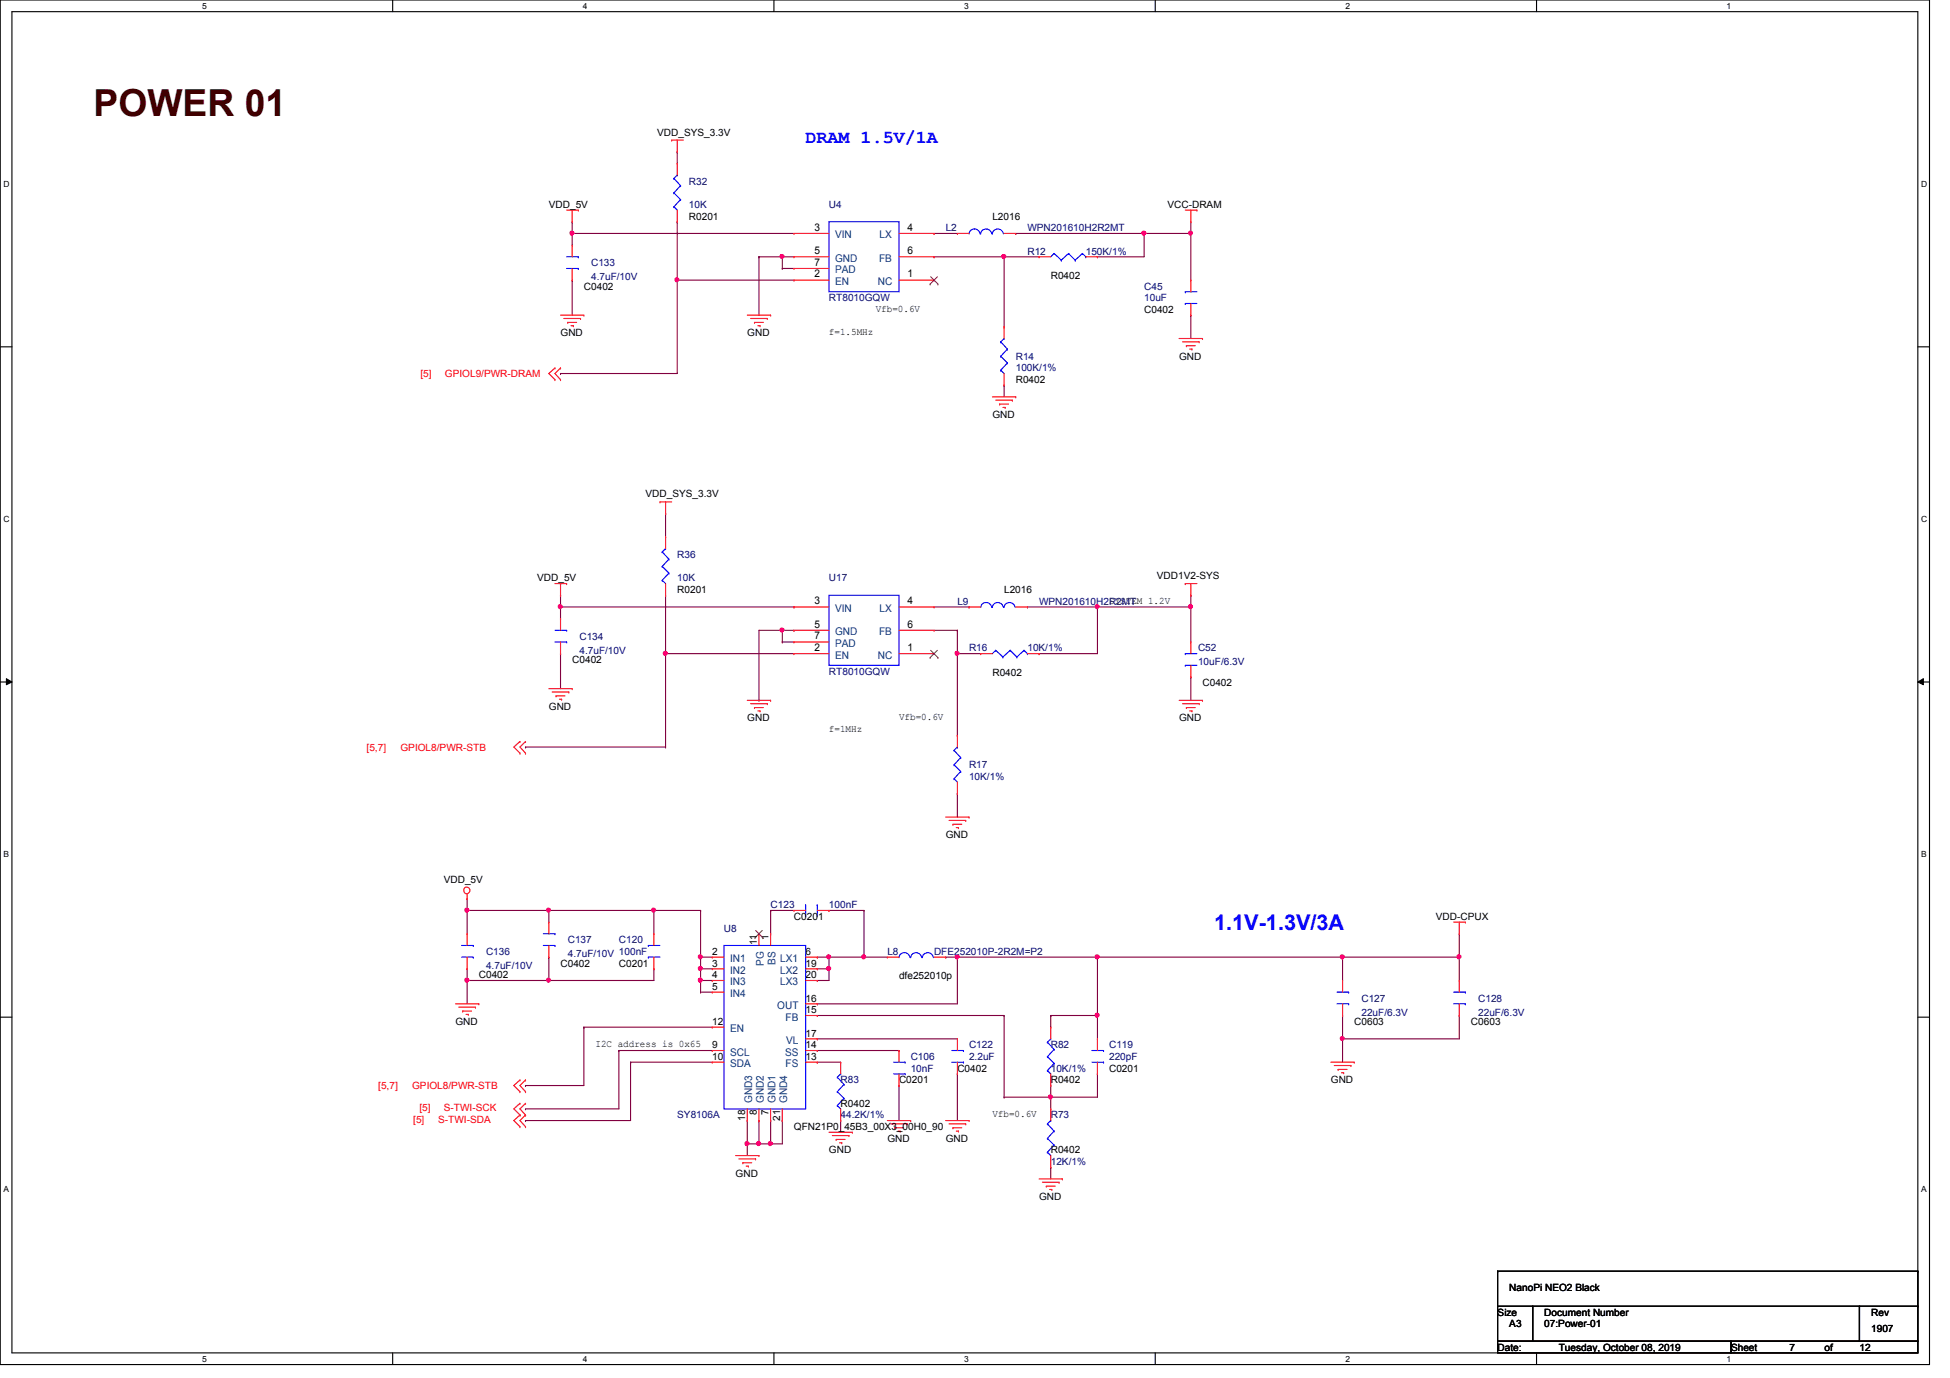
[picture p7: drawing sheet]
<svg xmlns="http://www.w3.org/2000/svg" width="297mm" height="210mm" viewBox="0 0 297 210" stroke-linecap="round" stroke-linejoin="round" font-family="sans-serif">
<path d="M0 0h293.9v207.9h-293.9zM1.8 1.8h290.3v204.3h-290.3z" fill="none" stroke="#000" stroke-width=".17"/>
<g fill="#fff">
<path d="M30.8 .3h.7v1.4h-.7z"/>
<path d="M30.8 206.3h.7v1.5h-.7z"/>
</g>
<path d="M59.8 0v1.8M59.8 206.1v1.8" fill="none" stroke="#000" stroke-width=".17"/>
<g fill="#fff">
<path d="M88.8 .3h.6v1.4h-.6z"/>
<path d="M88.8 206.3h.6v1.5h-.6z"/>
</g>
<path d="M117.9 0v1.8M117.9 206.1v1.8" fill="none" stroke="#000" stroke-width=".17"/>
<g fill="#fff">
<path d="M146.9 .3h.6v1.4h-.6z"/>
<path d="M146.9 206.3h.6v1.5h-.6z"/>
</g>
<path d="M176 0v1.8M176 206.1v1.8" fill="none" stroke="#000" stroke-width=".17"/>
<g fill="#fff">
<path d="M204.9 .3h.7v1.4h-.7z"/>
<path d="M204.9 206.3h.7v1.5h-.7z"/>
</g>
<path d="M234.1 0v1.8M234.1 206.1v1.8" fill="none" stroke="#000" stroke-width=".17"/>
<g fill="#fff">
<path d="M263 .3h.7v1.4h-.7z"/>
<path d="M263 206.3h.7v1.5h-.7z"/>
<path d="M.5 27.3h1v1.4h-1z"/>
<path d="M292.6 27.3h1v1.4h-1z"/>
<path d="M.5 78.3h1v1.5h-1z"/>
<path d="M292.6 78.3h1v1.5h-1z"/>
</g>
<path d="M0 52.8h1.8M292.1 52.8h1.8" fill="none" stroke="#000" stroke-width=".17"/>
<g fill="#fff">
<path d="M.5 129.4h.9v1.4h-.9z"/>
<path d="M292.6 129.4h.9v1.4h-.9z"/>
</g>
<path d="M0 103.9h1.8M292.1 103.9h1.8" fill="none" stroke="#000" stroke-width=".17"/>
<path d="M1 103.4l.8 .5-.8 .4zM292.1 103.9l.9-.5v.9z" fill="#000"/>
<path d="M1 103.4l.8 .5-.8 .4zM292.1 103.9l.9-.5v.9z" fill="none" stroke="#000" stroke-width=".15"/>
<g fill="#fff">
<path d="M.5 180.4h.8v1.5h-.8z"/>
<path d="M292.6 180.4h.8v1.5h-.8z"/>
</g>
<path d="M0 154.9h1.8M292.1 154.9h1.8" fill="none" stroke="#000" stroke-width=".17"/>
<path d="M87.2 35.6h.1M87.2 33.8h.1M87.2 33.8v3.5M181.4 35.6h.1M181.4 35.6v7.1M87.2 42.7h.1M87.2 42.7v5.3M103.2 42.7h.1M103.2 42.7h17.7M181.4 48h.1M181.4 48v3.6" fill="none" stroke="#800040" stroke-width=".17"/>
<circle cx="181.3" cy="35.5" r=".31" fill="#f0f"/>
<circle cx="181.3" cy="35.5" r=".31" fill="none" stroke="#f0f" stroke-width=".17"/>
<path d="M103.2 42.7h.1M103.2 42.7v14.2" fill="none" stroke="#800040" stroke-width=".17"/>
<circle cx="103.1" cy="42.6" r=".31" fill="#f0f"/>
<circle cx="103.1" cy="42.6" r=".31" fill="none" stroke="#f0f" stroke-width=".17"/>
<path d="M87.2 35.6h.1M87.2 35.6h33.7M103.2 23.1h.1M103.2 33.8h.1M103.2 23.1v1.8M103.2 33.8v8.9M85.4 56.9h.1M85.4 56.9h17.8" fill="none" stroke="#800040" stroke-width=".17"/>
<circle cx="87.1" cy="35.5" r=".31" fill="#f0f"/>
<circle cx="87.1" cy="35.5" r=".31" fill="none" stroke="#f0f" stroke-width=".17"/>
<g fill="none" stroke="#800040" stroke-width=".17">
<path d="M115.6 39.1h.1M115.6 39.1h3.6M115.6 39.1v8.9M152.9 39.1h.1M152.9 39.1h5.4M152.9 39.1v10.7M154.7 35.6h.1M167.2 39.1h.1M167.2 39.1h7.1M174.3 35.6h.1M181.4 33.8h.1M181.4 33.8v1.8h-26.7"/>
<path d="M152.9 58.7h.1M152.9 58.7v1.8"/>
</g>
<circle cx="174.2" cy="35.5" r=".31" fill="#f0f"/>
<circle cx="174.2" cy="35.5" r=".31" fill="none" stroke="#f0f" stroke-width=".17"/>
<g fill="none" stroke="#800040" stroke-width=".17">
<path d="M85.4 90.7h.1M85.4 99.6h.1M85.4 90.7v1.8M85.4 99.6v5.3M145.8 99.6h.1M145.8 99.6h3.6M156.5 92.5h.1M158.3 99.6h.1M167.2 92.5h.1M167.2 92.5v7.1h-8.9M181.4 90.7h.1M181.4 90.7v1.8h-24.9"/>
<path d="M80 113.8h.1M80 113.8h21.4M145.8 120.9h.1M145.8 120.9v3.6"/>
</g>
<circle cx="167.1" cy="92.4" r=".31" fill="#f0f"/>
<circle cx="167.1" cy="92.4" r=".31" fill="none" stroke="#f0f" stroke-width=".17"/>
<path d="M181.4 92.5h.1M181.4 92.5v5.3" fill="none" stroke="#800040" stroke-width=".17"/>
<circle cx="181.3" cy="92.4" r=".31" fill="#f0f"/>
<circle cx="181.3" cy="92.4" r=".31" fill="none" stroke="#f0f" stroke-width=".17"/>
<path d="M101.4 78.2h.1M101.4 78.2v3.6M85.4 92.5h.1M85.4 92.5v1.7M101.4 99.6h.1M101.4 90.7v8.9M115.6 96v10.7M145.8 99.6v12.4M115.6 106.7h.1M145.8 112h.1M181.4 103.1h.1M181.4 103.1v3.6" fill="none" stroke="#800040" stroke-width=".17"/>
<circle cx="145.8" cy="99.5" r=".31" fill="#f0f"/>
<circle cx="145.8" cy="99.5" r=".31" fill="none" stroke="#f0f" stroke-width=".17"/>
<path d="M85.4 92.5h35.5M120.9 92.5h.1" fill="none" stroke="#800040" stroke-width=".17"/>
<circle cx="85.3" cy="92.4" r=".31" fill="#f0f"/>
<circle cx="85.3" cy="92.4" r=".31" fill="none" stroke="#f0f" stroke-width=".17"/>
<path d="M106.7 138.7h.1M106.7 138.7v7.1" fill="none" stroke="#800040" stroke-width=".17"/>
<circle cx="106.7" cy="145.7" r=".31" fill="#f0f"/>
<circle cx="106.7" cy="145.7" r=".31" fill="none" stroke="#f0f" stroke-width=".17"/>
<g fill="none" stroke="#800040" stroke-width=".17">
<path d="M71.2 147.6h.1M71.2 147.6v1.8M83.6 145.8h.1M83.6 145.8v3.6M88.9 156.5h.1M88.9 156.5v8.9h-8.9M99.6 147.6h.1M99.6 147.6v1.8M131.6 145.8h.1M131.6 145.8h3.6M160.1 154.7h.1M160.1 154.7v1.8"/>
<path d="M167.2 154.7h.1M167.2 154.7v3.5M222.3 142.2h.1M222.3 142.2v3.6M80 165.4h.1M94.3 160h.1M94.3 160v8.9M96.1 161.8h.1M96.1 161.8v8.9M160.1 177.8h.1M160.1 167.1h.1M160.1 167.1v1.8"/>
<path d="M160.1 177.8v1.8"/>
</g>
<circle cx="167.1" cy="154.6" r=".31" fill="#f0f"/>
<circle cx="167.1" cy="154.6" r=".31" fill="none" stroke="#f0f" stroke-width=".17"/>
<path d="M160.1 167.1h.1M160.1 167.1h7.1" fill="none" stroke="#800040" stroke-width=".17"/>
<circle cx="160" cy="167.1" r=".31" fill="#f0f"/>
<circle cx="160" cy="167.1" r=".31" fill="none" stroke="#f0f" stroke-width=".17"/>
<g fill="none" stroke="#800040" stroke-width=".17">
<path d="M117.4 138.7h.1M117.4 138.7h3.5M106.7 147.6h.1M106.7 145.8h.1M106.7 149.4h.1M106.7 147.6h1.8M106.7 145.8v3.6M106.7 149.4h1.8M124.5 154.7h.1M124.5 154.7h28.4M160.1 165.4h.1M160.1 165.4v1.7"/>
<path d="M167.2 163.6h.1M167.2 163.6v3.5"/>
</g>
<circle cx="106.7" cy="149.3" r=".31" fill="#f0f"/>
<circle cx="106.7" cy="149.3" r=".31" fill="none" stroke="#f0f" stroke-width=".17"/>
<circle cx="106.7" cy="147.5" r=".31" fill="#f0f"/>
<circle cx="106.7" cy="147.5" r=".31" fill="none" stroke="#f0f" stroke-width=".17"/>
<path d="M83.6 138.7h.1M83.6 138.7h16M83.6 149.4h.1M83.6 149.4h16M106.7 151.1h.1M106.7 149.4h.1M106.7 151.1h1.8M106.7 149.4v1.7" fill="none" stroke="#800040" stroke-width=".17"/>
<circle cx="99.6" cy="138.6" r=".31" fill="#f0f"/>
<circle cx="99.6" cy="138.6" r=".31" fill="none" stroke="#f0f" stroke-width=".17"/>
<path d="M99.6 138.7h.1M99.6 138.7h7.1M71.2 149.4h.1M71.2 149.4h12.4" fill="none" stroke="#800040" stroke-width=".17"/>
<circle cx="83.6" cy="149.3" r=".31" fill="#f0f"/>
<circle cx="83.6" cy="149.3" r=".31" fill="none" stroke="#f0f" stroke-width=".17"/>
<circle cx="71.1" cy="149.3" r=".31" fill="#f0f"/>
<circle cx="71.1" cy="149.3" r=".31" fill="none" stroke="#f0f" stroke-width=".17"/>
<path d="M88.9 156.5h.1M88.9 156.5h19.6M124.5 145.8h.1M124.5 147.6h.1M124.5 145.8h1.8M126.3 145.8h.1M126.3 145.8v1.8h-1.8M94.3 160h.1M94.3 160h14.2M96.1 161.8h.1M96.1 161.8h12.4" fill="none" stroke="#800040" stroke-width=".17"/>
<circle cx="126.2" cy="147.5" r=".31" fill="#f0f"/>
<circle cx="126.2" cy="147.5" r=".31" fill="none" stroke="#f0f" stroke-width=".17"/>
<path d="M126.3 145.8h.1M126.3 145.8h5.3" fill="none" stroke="#800040" stroke-width=".17"/>
<circle cx="131.6" cy="145.7" r=".31" fill="#f0f"/>
<circle cx="131.6" cy="145.7" r=".31" fill="none" stroke="#f0f" stroke-width=".17"/>
<circle cx="126.2" cy="145.7" r=".31" fill="#f0f"/>
<circle cx="126.2" cy="145.7" r=".31" fill="none" stroke="#f0f" stroke-width=".17"/>
<path d="M124.5 149.4h.1M124.5 152.9h.1M126.3 147.6h.1M126.3 147.6v1.8h-1.8M144.1 145.8h.1M144.1 145.8h23.1M145.8 145.8h.1M145.8 145.8v7.1h-21.3" fill="none" stroke="#800040" stroke-width=".17"/>
<circle cx="167.1" cy="145.7" r=".31" fill="#f0f"/>
<circle cx="167.1" cy="145.7" r=".31" fill="none" stroke="#f0f" stroke-width=".17"/>
<circle cx="145.8" cy="145.7" r=".31" fill="#f0f"/>
<circle cx="145.8" cy="145.7" r=".31" fill="none" stroke="#f0f" stroke-width=".17"/>
<g fill="none" stroke="#800040" stroke-width=".17">
<path d="M117.4 138.7h.1M117.4 138.7v3.5M126.3 138.7h.1M126.3 138.7h5.3M131.6 138.7h.1M131.6 138.7v7.1M124.5 158.2h.1M124.5 158.2h21.3M204.5 158.2h.1M204.5 145.8h.1M204.5 145.8v3.6M204.5 158.2v3.6"/>
<path d="M204.5 145.8h17.8M124.5 160h.1M124.5 161.8h.1M124.5 160h12.4M124.5 161.8h3.6M128.1 170.7h.1M128.1 170.7v1.8M136.9 165.4h.1M136.9 165.4v5.3M145.8 163.6h.1M145.8 163.6v7.1"/>
</g>
<circle cx="222.2" cy="145.7" r=".31" fill="#f0f"/>
<circle cx="222.2" cy="145.7" r=".31" fill="none" stroke="#f0f" stroke-width=".17"/>
<circle cx="204.5" cy="145.7" r=".31" fill="#f0f"/>
<circle cx="204.5" cy="145.7" r=".31" fill="none" stroke="#f0f" stroke-width=".17"/>
<path d="M204.5 154.7h.1M204.5 154.7v3.5M113.8 170.7h.1M113.8 174.2h.1M113.8 174.2h5.4M113.8 170.7v3.5M115.6 174.2h.1M117.4 174.2h.1" fill="none" stroke="#800040" stroke-width=".17"/>
<circle cx="115.6" cy="174.2" r=".31" fill="#f0f"/>
<circle cx="115.6" cy="174.2" r=".31" fill="none" stroke="#f0f" stroke-width=".17"/>
<circle cx="113.8" cy="174.2" r=".31" fill="#f0f"/>
<circle cx="113.8" cy="174.2" r=".31" fill="none" stroke="#f0f" stroke-width=".17"/>
<path d="M71.2 138.7h.1M71.2 138.7h12.4" fill="none" stroke="#800040" stroke-width=".17"/>
<circle cx="83.6" cy="138.6" r=".31" fill="#f0f"/>
<circle cx="83.6" cy="138.6" r=".31" fill="none" stroke="#f0f" stroke-width=".17"/>
<circle cx="71.1" cy="138.6" r=".31" fill="#f0f"/>
<circle cx="71.1" cy="138.6" r=".31" fill="none" stroke="#f0f" stroke-width=".17"/>
<path d="M113.8 174.2h.1M113.8 174.2v1.8M115.6 170.7h.1M115.6 170.7v3.5M117.4 170.7h.1M117.4 170.7v3.5" fill="none" stroke="#800040" stroke-width=".17"/>
<circle cx="117.3" cy="174.2" r=".31" fill="#f0f"/>
<circle cx="117.3" cy="174.2" r=".31" fill="none" stroke="#f0f" stroke-width=".17"/>
<path d="M204.5 158.2h.1M222.3 145.8h.1M222.3 154.7h.1M222.3 145.8v3.6M222.3 154.7v3.5h-17.8M119.2 170.7h.1M119.2 170.7v3.5" fill="none" stroke="#800040" stroke-width=".17"/>
<circle cx="204.5" cy="158.2" r=".31" fill="#f0f"/>
<circle cx="204.5" cy="158.2" r=".31" fill="none" stroke="#f0f" stroke-width=".17"/>
<g fill="none" stroke="#800040" stroke-width=".17">
<path d="M119.2 39.1h.1M119.2 39.1v1.8M119.2 40.9h.1M119.2 40.9h1.7M71.2 138.7h.1M71.2 136.9h.1M71.2 136.9v5.3M83.6 138.7h.1M83.6 138.7v1.8M99.6 138.7h.1M99.6 138.7v3.5M71.2 149.4h.1"/>
<path d="M71.2 149.4v3.5M106.7 145.8h.1M106.7 145.8h1.8M152.9 154.7h.1M152.9 154.7v12.4M160.1 154.7h.1M167.2 145.8h.1M167.2 145.8h37.3M167.2 145.8v8.9h-7.1M80 168.9h.1M80 170.7h.1M80 168.9h14.3"/>
<path d="M80 170.7h16.1M152.9 167.1h.1M152.9 167.1h7.2"/>
</g>
<circle cx="119.1" cy="39.1" r=".31" fill="#f0f"/>
<circle cx="119.1" cy="39.1" r=".31" fill="none" stroke="#f0f" stroke-width=".17"/>
<path d="M119.2 39.1h.1M119.2 39.1h1.7M142.3 39.1h.1M142.3 39.1h10.6M174.3 35.6h.1M174.3 35.6v3.5" fill="none" stroke="#800040" stroke-width=".17"/>
<circle cx="152.9" cy="39.1" r=".31" fill="#f0f"/>
<circle cx="152.9" cy="39.1" r=".31" fill="none" stroke="#f0f" stroke-width=".17"/>
<path d="M142.3 35.6h.1M142.3 35.6h3.5M115.6 96h3.6M119.2 96h.1M119.2 97.8h.1M119.2 97.8h1.7M119.2 96v1.8M142.3 92.5h5.3M142.3 96h3.5M145.8 96h.1M145.8 96v3.6M147.6 92.5h.1" fill="none" stroke="#800040" stroke-width=".17"/>
<circle cx="119.1" cy="96" r=".31" fill="#f0f"/>
<circle cx="119.1" cy="96" r=".31" fill="none" stroke="#f0f" stroke-width=".17"/>
<path d="M101.4 99.6h.1M101.4 99.6h19.5M101.4 99.6v14.2M119.2 96h1.7M120.9 96h.1M101.4 113.8h.1" fill="none" stroke="#800040" stroke-width=".17"/>
<circle cx="101.3" cy="99.5" r=".31" fill="#f0f"/>
<circle cx="101.3" cy="99.5" r=".31" fill="none" stroke="#f0f" stroke-width=".17"/>
<g fill="none" stroke="#f00" stroke-width=".17">
<path d="M86.3 32h1.8M87.2 33.8h.1M87.2 37.3h.1M87.2 32v1.8M87.2 37.3v1.8M88.1 32h.1M102.3 21.3h.1M102.3 21.3h1.8M103.2 23.1h.1M103.2 33.8h.1M103.2 24.9h.1M103.2 21.3v1.8"/>
<path d="M103.2 24.9v1.8M103.2 32v1.8M120.9 35.6h.1M120.9 39.1h.1M120.9 35.6h5.4M120.9 39.1h5.4M136.9 35.6h5.4M136.9 39.1h5.4M142.3 35.6h.1M142.3 39.1h.1M145.8 35.6h.1M145.8 35.6h1.8"/>
<path d="M152.9 35.6h1.8M154.7 35.6h.1M158.3 39.1h.1M158.3 39.1h1.8M165.4 39.1h1.8M167.2 39.1h.1M180.5 32h1.8M181.4 33.8h.1M181.4 32v1.8M182.3 32h.1M84.5 57.8h.1M84.5 56h.1"/>
<path d="M84.5 56l-.9 .9 .9 .9M85.4 57.8h.1M85.4 56h.1M85.4 48h3.5M85.4 56l-.9 .9 .9 .9M85.9 48.5h2.5M86.5 49.1h.1M86.5 49.1h1.3M87 49.6h.3M87.2 42.7h.1M87.2 40.9v1.8M87.3 49.6h.1"/>
<path d="M88.4 48.5h.1M88.9 48h.1M113.8 48h3.6M114.3 48.5h2.6M114.9 49.1h.1M114.9 49.1h1.4M115.4 49.6h.4M115.8 49.6h.1M116.9 48.5h.1M117.4 48h.1M120.9 42.7h.1M120.9 40.9h.1"/>
<path d="M120.9 42.7h5.4M120.9 40.9h5.4M136.9 42.7h5.4M142.3 42.7h.1M152.9 58.7h.1M152.9 49.8h.1M152.9 49.8v1.8M152.9 56.9v1.8M179.6 51.6h3.6M180.1 52.1h2.6M180.7 52.7h.1M180.7 52.7h1.4"/>
<path d="M181.2 53.2h.4M181.4 42.7h.1M181.4 48h.1M181.4 42.7v1.7M181.4 46.2v1.8M181.6 53.2h.1M182.7 52.1h.1M183.2 51.6h.1M100.5 76.5h.1M100.5 76.5h1.8M101.4 78.2h.1M101.4 76.5v1.7"/>
<path d="M151.2 60.5h3.5M151.7 61h2.5M152.3 61.6h.1M152.3 61.6h1.3M152.8 62.1h.3M153.1 62.1h.1M154.2 61h.1M154.7 60.5h.1M84.5 88.9h1.8M85.4 90.7h.1M85.4 99.6h.1M85.4 94.2h.1"/>
<path d="M85.4 88.9v1.8M85.4 94.2v1.8M85.4 97.8v1.8M86.3 88.9h.1M101.4 90.7h.1M101.4 81.8h.1M101.4 81.8v1.8M101.4 88.9v1.8M120.9 99.6h.1M120.9 92.5h.1M120.9 96h.1M120.9 97.8h.1"/>
<path d="M120.9 92.5h5.4M120.9 99.6h5.4M120.9 96h5.4M120.9 97.8h5.4M136.9 92.5h5.4M136.9 99.6h5.4M136.9 96h5.4M142.3 99.6h.1M142.3 92.5h.1M142.3 96h.1M147.6 92.5h.1M147.6 92.5h1.8"/>
<path d="M149.4 99.6h.1M149.4 99.6h1.8M154.7 92.5h1.8M156.5 92.5h.1M156.5 99.6h1.8M158.3 99.6h.1M180.5 88.9h.1M180.5 88.9h1.8M181.4 90.7h.1M181.4 97.8h.1M181.4 88.9v1.8M181.4 97.8v1.8"/>
<path d="M79.2 114.7h.1M79.2 112.9h.1M79.2 112.9l-.9 .9 .9 .9M80 114.7h.1M80 112.9h.1M80 112.9l-.8 .9 .8 .9M83.6 104.9h3.6M84.1 105.4h2.6M84.7 106h.1M84.7 106h1.4M85.2 106.5h.4M85.6 106.5h.1"/>
<path d="M86.7 105.4h.1M87.2 104.9h.1M113.8 106.7h3.6M114.3 107.2h2.6M114.9 107.8h.1M114.9 107.8h1.4M115.4 108.3h.4M115.8 108.3h.1M116.9 107.2h.1M117.4 106.7h.1M145.8 112h.1M145.8 112v1.8"/>
<path d="M145.8 119.1v1.8M179.6 106.7h3.6M180.1 107.2h2.6M180.7 107.8h.1M180.7 107.8h1.4M181.2 108.3h.4M181.4 103.1h.1M181.4 101.3v1.8M181.6 108.3h.1M182.7 107.2h.1M183.2 106.7h.1M71.2 136.9h.1"/>
<path d="M71.2 136.2v.7M120.9 138.7h.1M120.9 138.7h1.8M124.5 138.7h1.8M126.3 138.7h.1M144.1 124.5h3.5M144.6 125h2.5M145.2 125.6h.1M145.2 125.6h1.3M145.7 126.1h.3M145.8 120.9h.1M146 126.1h.1"/>
<path d="M147.1 125h.1M147.6 124.5h.1M69.4 152.9h3.5M69.9 153.4h2.5M70.5 154h.1M70.5 154h1.3M71 154.5h.3M71.2 147.6h.1M71.2 142.2h.1M71.2 142.2v1.8M71.2 145.8v1.8M71.3 154.5h.1"/>
<path d="M72.4 153.4h.1M72.9 152.9h.1M83.6 145.8h.1M83.6 140.5h.1M83.6 140.5v1.7M83.6 144v1.8M99.6 142.2h.1M99.6 147.6h.1M99.6 142.2v1.8M99.6 145.8v1.8M108.5 145.8h.1M108.5 147.6h.1"/>
<path d="M108.5 149.4h.1M108.5 151.1h.1M108.5 156.5h.1M108.5 145.8h1.8M108.5 147.6h1.8M108.5 149.4h1.8M108.5 151.1h1.8M108.5 156.5h1.8M115.6 142.2h.1M115.6 142.2v1.8M117.4 142.2h.1M117.4 142.2v1.8"/>
<path d="M122.7 152.9h1.8M122.7 145.8h1.8M122.7 147.6h1.8M122.7 149.4h1.8M122.7 154.7h1.8M122.7 158.2h1.8M124.5 145.8h.1M124.5 147.6h.1M124.5 149.4h.1M124.5 154.7h.1M124.5 152.9h.1M124.5 158.2h.1"/>
<path d="M135.2 145.8h.1M135.2 145.8h1.7M142.3 145.8h1.8M144.1 145.8h.1M145.8 158.2h.1M145.8 158.2v1.8M160.1 156.5h.1M160.1 156.5v1.7M167.2 158.2h.1M167.2 158.2v1.8M204.5 154.7h.1M204.5 149.4h.1"/>
<path d="M204.5 149.4v1.7M204.5 152.9v1.8M221.4 140.5h1.8M222.3 142.2h.1M222.3 154.7h.1M222.3 149.4h.1M222.3 140.5v1.7M222.3 149.4v1.7M222.3 152.9v1.8M223.2 140.5h.1M79.2 166.3h.1M79.2 164.5h.1"/>
<path d="M79.2 171.6h.1M79.2 169.8h.1M79.2 168.1h.1M79.2 164.5l-.9 .9 .9 .9M79.2 169.8l-.9 .9 .9 .9M79.2 168.1l-.9 .8 .9 .9M80 166.3h.1M80 164.5h.1M80 171.6h.1M80 169.8h.1M80 168.1h.1M80 164.5l-.8 .9 .8 .9"/>
<path d="M80 169.8l-.8 .9 .8 .9M80 168.1l-.8 .8 .8 .9M108.5 160h.1M108.5 161.8h.1M108.5 161.8h1.8M108.5 160h1.8M112.1 176h3.5M112.6 176.5h2.5M113.2 177.1h.1M113.2 177.1h1.3M113.7 177.6h.3M113.8 170.7h.1"/>
<path d="M113.8 168.9v1.8M114 177.6h.1M115.1 176.5h.1M115.6 176h.1M115.6 170.7h.1M115.6 168.9v1.8M117.4 170.7h.1M117.4 168.9v1.8M119.2 170.7h.1M119.2 168.9v1.8M122.7 161.8h1.8M122.7 160h1.8"/>
<path d="M124.5 161.8h.1M124.5 160h.1M126.3 172.5h3.5M126.8 173h2.5M127.4 173.6h.1M127.4 173.6h1.3M127.9 174.1h.3M128.1 170.7h.1M128.1 161.8h.1M128.1 161.8v1.8M128.1 168.9v1.8M128.2 174.1h.1"/>
<path d="M129.3 173h.1M129.8 172.5h.1M135.2 170.7h3.5M135.7 171.2h2.5M136.3 171.8h.1M136.3 171.8h1.3M136.8 172.3h.3M136.9 165.4h.1M136.9 160h.1M136.9 160v1.8M136.9 163.6v1.8M137.1 172.3h.1"/>
<path d="M138.2 171.2h.1M138.7 170.7h.1M144.1 170.7h3.5M144.6 171.2h2.5M145.2 171.8h.1M145.2 171.8h1.3M145.7 172.3h.3M145.8 163.6h.1M145.8 161.8v1.8M146 172.3h.1M147.1 171.2h.1M147.6 170.7h.1"/>
<path d="M158.3 179.6h3.5M160.1 165.4h.1M160.1 177.8h.1M160.1 168.9h.1M160.1 163.6v1.8M160.1 168.9v1.8M160.1 176v1.8M161.8 179.6h.1M167.2 163.6h.1M167.2 161.8v1.8M202.7 161.8h3.6M203.2 162.3h2.6"/>
<path d="M203.8 162.9h.1M203.8 162.9h1.4M204.3 163.4h.4M204.7 163.4h.1M205.8 162.3h.1M206.3 161.8h.1M158.8 180.1h2.5M159.4 180.7h.1M159.4 180.7h1.3M159.9 181.2h.3M160.2 181.2h.1M161.3 180.1h.1"/>
<circle cx="71.1" cy="135.6" r=".5"/>
</g>
<path d="M228.1 199h5.4v5.3h-5.4zM228.1 193.6h.1M228.1 193.6v5.4M228.1 193.6h64M233.5 199h49.7v5.3h-49.7zM283.2 199h8.9v5.3h-8.9zM292.1 193.6h.1M292.1 199h.1M292.1 193.6v5.4M228.1 204.3h35.6v1.8h-35.6zM263.7 204.3h28.4v1.8h-28.4z" fill="none" stroke="#000" stroke-width=".17"/>
<g fill="none" stroke="#00f" stroke-width=".17">
<path d="M86.3 39.1h1.8M88.1 39.1h.1M102.7 31.5h.1M102.7 29.4h.1M102.7 27.2h.1M102.7 31.5l.5 .5M102.7 29.4l1 1M102.7 27.2l1 1.1M103.2 26.7h.1M103.2 26.7l-.5 .5M103.7 30.4h.1M103.7 28.3h.1"/>
<path d="M103.7 30.4l-1 1.1M103.7 28.3l-1 1.1M126.3 33.8h10.6v10.6h-10.6zM147.6 35.6a.85 .85 0 0 1 .9-.7 .85 .85 0 0 1 .8 .7M149.4 35.6a.85 .85 0 0 1 .8-.7 .85 .85 0 0 1 .9 .7M151.2 35.6a.85 .85 0 0 1 .8-.7 .85 .85 0 0 1 .9 .7M160.6 38.6h.1M160.6 38.6l-.5 .5M160.6 38.6l1.1 1M161.7 39.6h.1M162.8 38.6h.1M162.8 38.6l-1.1 1"/>
<path d="M162.8 38.6l1 1M163.8 39.6h.1M164.9 38.6h.1M164.9 38.6l-1.1 1M164.9 38.6l.5 .5M165.4 39.1h.1M86.3 40.9h1.8M88.1 40.9h.1M152.4 56.4h.1M152.4 54.3h.1M152.4 52.1h.1M152.4 56.4l.5 .5"/>
<path d="M152.4 54.3l1.1 1M152.4 52.1l1.1 1.1M152.9 51.6h.1M152.9 51.6l-.5 .5M153.5 55.3h.1M153.5 53.2h.1M153.5 55.3l-1.1 1.1M153.5 53.2l-1.1 1.1M180.5 44.4h.1M180.5 46.2h.1M180.5 44.4h1.8M180.5 46.2h1.8"/>
<path d="M84.5 97.8h1.8M84.5 96h1.8M86.3 97.8h.1M86.3 96h.1M100.9 88.4h.1M100.9 86.3h.1M100.9 84.1h.1M100.9 88.4l.5 .5M100.9 86.3l1 1M100.9 84.1l1 1.1M101.4 83.6h.1M101.4 83.6l-.5 .5"/>
<path d="M101.9 87.3h.1M101.9 85.2h.1M101.9 87.3l-1 1.1M101.9 85.2l-1 1.1M126.3 90.7h10.6v10.6h-10.6zM149.4 92.5a.85 .85 0 0 1 .8-.7 .85 .85 0 0 1 .9 .7M151.2 92.5a.85 .85 0 0 1 .8-.7 .85 .85 0 0 1 .9 .7M151.7 99.1h.1M151.7 99.1l-.5 .5M151.7 99.1l1.1 1M152.9 92.5a.85 .85 0 0 1 .9-.7 .85 .85 0 0 1 .8 .7M153.9 99.1h.1"/>
<path d="M153.9 99.1l-1.1 1M153.9 99.1l1 1M156 99.1h.1M156 99.1l-1.1 1M156 99.1l.5 .5M156.5 99.6h.1M180.5 99.6h.1M180.5 99.6h1.8M145.3 118.6h.1M145.3 116.5h.1M145.3 114.3h.1M145.3 118.6l.5 .5"/>
<path d="M145.3 116.5l1 1M145.3 114.3l1 1.1M145.8 113.8h.1M145.8 113.8l-.5 .5M146.3 117.5h.1M146.3 115.4h.1M146.3 117.5l-1 1.1M146.3 115.4l-1 1.1M152.8 100.1h.1M154.9 100.1h.1M180.5 101.3h.1M180.5 101.3h1.8"/>
<path d="M122.7 137.8h.1M122.7 137.8v1.8M124.5 137.8h.1M124.5 137.8v1.8M70.3 144h1.8M70.3 145.8h1.8M72.1 145.8h.1M72.1 144h.1M82.8 144h1.7M82.8 142.2h1.7M84.5 144h.1M84.5 142.2h.1"/>
<path d="M98.8 144h.1M98.8 145.8h.1M98.8 144h1.7M98.8 145.8h1.7M110.3 144h12.4v24.9h-12.4zM136.9 145.9a.85 .85 0 0 1 .9-.8 .85 .85 0 0 1 .8 .8M138.7 145.9a.85 .85 0 0 1 .9-.8 .85 .85 0 0 1 .8 .8M140.5 145.9a.85 .85 0 0 1 .8-.8 .85 .85 0 0 1 .9 .8M159.6 158.7h.1M159.6 158.7l1 1.2M160.1 158.2h.1M160.1 158.2l-.5 .5"/>
<path d="M160.6 159.9h.1M160.6 159.9l-1 1.1M203.7 152.9h1.7M203.7 151.1h1.7M205.4 152.9h.1M205.4 151.1h.1M221.4 152.9h1.8M221.4 151.1h1.8M223.2 152.9h.1M223.2 151.1h.1M127.5 168.4h.1M127.5 166.3h.1"/>
<path d="M127.5 164.1h.1M127.5 168.4l.6 .5M127.5 166.3l1.1 1M127.5 164.1l1.1 1.1M128.1 163.6h.1M128.1 163.6l-.6 .5M128.6 167.3h.1M128.6 165.2h.1M128.6 167.3l-1.1 1.1M128.6 165.2l-1.1 1.1M136.1 161.8h1.8M136.1 163.6h1.8"/>
<path d="M137.9 163.6h.1M137.9 161.8h.1M145 161.8h1.8M145 160h1.8M146.8 161.8h.1M146.8 160h.1M159.6 163.1h.1M159.6 161h.1M159.6 175.5h.1M159.6 173.4h.1M159.6 171.2h.1M159.6 163.1l.5 .5"/>
<path d="M159.6 161l1 1M159.6 175.5l.5 .5M159.6 173.4l1 1M159.6 171.2l1 1.1M160.1 170.7h.1M160.1 170.7l-.5 .5M160.6 162h.1M160.6 174.4h.1M160.6 172.3h.1M160.6 162l-1 1.1M160.6 174.4l-1 1.1M160.6 172.3l-1 1.1"/>
<path d="M166.3 161.8h1.8M166.3 160h1.8M168.1 161.8h.1M168.1 160h.1"/>
</g>
<path d="M141.7 43.3h.1M141.8 42.2l1.1 1.1M142.8 42.2l-1.1 1.1M142.9 43.3h.1M141.8 99.1l1.1 1.1M142.8 99.1l-1.1 1.1M141.7 100.2h.1M142.9 100.2h.1M115 142.8h.1M115.1 141.7l1.1 1.1M116.1 141.7l-1.1 1.1M116.2 142.8h.1" fill="none" stroke="#804000" stroke-width=".15"/>
<circle cx="181.3" cy="35.5" r=".31" fill="#f0f"/>
<circle cx="181.3" cy="35.5" r=".31" fill="none" stroke="#f0f" stroke-width=".17"/>
<circle cx="103.1" cy="42.6" r=".31" fill="#f0f"/>
<circle cx="103.1" cy="42.6" r=".31" fill="none" stroke="#f0f" stroke-width=".17"/>
<circle cx="87.1" cy="35.5" r=".31" fill="#f0f"/>
<circle cx="87.1" cy="35.5" r=".31" fill="none" stroke="#f0f" stroke-width=".17"/>
<circle cx="174.2" cy="35.5" r=".31" fill="#f0f"/>
<circle cx="174.2" cy="35.5" r=".31" fill="none" stroke="#f0f" stroke-width=".17"/>
<circle cx="167.1" cy="92.4" r=".31" fill="#f0f"/>
<circle cx="167.1" cy="92.4" r=".31" fill="none" stroke="#f0f" stroke-width=".17"/>
<circle cx="181.3" cy="92.4" r=".31" fill="#f0f"/>
<circle cx="181.3" cy="92.4" r=".31" fill="none" stroke="#f0f" stroke-width=".17"/>
<circle cx="145.8" cy="99.5" r=".31" fill="#f0f"/>
<circle cx="145.8" cy="99.5" r=".31" fill="none" stroke="#f0f" stroke-width=".17"/>
<circle cx="85.3" cy="92.4" r=".31" fill="#f0f"/>
<circle cx="85.3" cy="92.4" r=".31" fill="none" stroke="#f0f" stroke-width=".17"/>
<circle cx="106.7" cy="145.7" r=".31" fill="#f0f"/>
<circle cx="106.7" cy="145.7" r=".31" fill="none" stroke="#f0f" stroke-width=".17"/>
<circle cx="167.1" cy="154.6" r=".31" fill="#f0f"/>
<circle cx="167.1" cy="154.6" r=".31" fill="none" stroke="#f0f" stroke-width=".17"/>
<circle cx="160" cy="167.1" r=".31" fill="#f0f"/>
<circle cx="160" cy="167.1" r=".31" fill="none" stroke="#f0f" stroke-width=".17"/>
<circle cx="106.7" cy="149.3" r=".31" fill="#f0f"/>
<circle cx="106.7" cy="149.3" r=".31" fill="none" stroke="#f0f" stroke-width=".17"/>
<circle cx="106.7" cy="147.5" r=".31" fill="#f0f"/>
<circle cx="106.7" cy="147.5" r=".31" fill="none" stroke="#f0f" stroke-width=".17"/>
<circle cx="99.6" cy="138.6" r=".31" fill="#f0f"/>
<circle cx="99.6" cy="138.6" r=".31" fill="none" stroke="#f0f" stroke-width=".17"/>
<circle cx="83.6" cy="149.3" r=".31" fill="#f0f"/>
<circle cx="83.6" cy="149.3" r=".31" fill="none" stroke="#f0f" stroke-width=".17"/>
<circle cx="71.1" cy="149.3" r=".31" fill="#f0f"/>
<circle cx="71.1" cy="149.3" r=".31" fill="none" stroke="#f0f" stroke-width=".17"/>
<circle cx="126.2" cy="147.5" r=".31" fill="#f0f"/>
<circle cx="126.2" cy="147.5" r=".31" fill="none" stroke="#f0f" stroke-width=".17"/>
<circle cx="131.6" cy="145.7" r=".31" fill="#f0f"/>
<circle cx="131.6" cy="145.7" r=".31" fill="none" stroke="#f0f" stroke-width=".17"/>
<circle cx="126.2" cy="145.7" r=".31" fill="#f0f"/>
<circle cx="126.2" cy="145.7" r=".31" fill="none" stroke="#f0f" stroke-width=".17"/>
<circle cx="167.1" cy="145.7" r=".31" fill="#f0f"/>
<circle cx="167.1" cy="145.7" r=".31" fill="none" stroke="#f0f" stroke-width=".17"/>
<circle cx="145.8" cy="145.7" r=".31" fill="#f0f"/>
<circle cx="145.8" cy="145.7" r=".31" fill="none" stroke="#f0f" stroke-width=".17"/>
<circle cx="222.2" cy="145.7" r=".31" fill="#f0f"/>
<circle cx="222.2" cy="145.7" r=".31" fill="none" stroke="#f0f" stroke-width=".17"/>
<circle cx="204.5" cy="145.7" r=".31" fill="#f0f"/>
<circle cx="204.5" cy="145.7" r=".31" fill="none" stroke="#f0f" stroke-width=".17"/>
<circle cx="115.6" cy="174.2" r=".31" fill="#f0f"/>
<circle cx="115.6" cy="174.2" r=".31" fill="none" stroke="#f0f" stroke-width=".17"/>
<circle cx="113.8" cy="174.2" r=".31" fill="#f0f"/>
<circle cx="113.8" cy="174.2" r=".31" fill="none" stroke="#f0f" stroke-width=".17"/>
<circle cx="83.6" cy="138.6" r=".31" fill="#f0f"/>
<circle cx="83.6" cy="138.6" r=".31" fill="none" stroke="#f0f" stroke-width=".17"/>
<circle cx="71.1" cy="138.6" r=".31" fill="#f0f"/>
<circle cx="71.1" cy="138.6" r=".31" fill="none" stroke="#f0f" stroke-width=".17"/>
<circle cx="117.3" cy="174.2" r=".31" fill="#f0f"/>
<circle cx="117.3" cy="174.2" r=".31" fill="none" stroke="#f0f" stroke-width=".17"/>
<circle cx="204.5" cy="158.2" r=".31" fill="#f0f"/>
<circle cx="204.5" cy="158.2" r=".31" fill="none" stroke="#f0f" stroke-width=".17"/>
<circle cx="119.1" cy="39.1" r=".31" fill="#f0f"/>
<circle cx="119.1" cy="39.1" r=".31" fill="none" stroke="#f0f" stroke-width=".17"/>
<circle cx="152.9" cy="39.1" r=".31" fill="#f0f"/>
<circle cx="152.9" cy="39.1" r=".31" fill="none" stroke="#f0f" stroke-width=".17"/>
<circle cx="119.1" cy="96" r=".31" fill="#f0f"/>
<circle cx="119.1" cy="96" r=".31" fill="none" stroke="#f0f" stroke-width=".17"/>
<circle cx="101.3" cy="99.5" r=".31" fill="#f0f"/>
<circle cx="101.3" cy="99.5" r=".31" fill="none" stroke="#f0f" stroke-width=".17"/>
<text font-size="5.7" fill="#400000" x="14.3" y="17.7">POWER 01</text>
<text font-size="3.3" fill="#00f" x="185" y="141.7">1.1V-1.3V/3A</text>
<text font-size="2.8" fill="#00f" x="122.7" y="21.8">DRAM 1.5V/1A</text>
<g font-size="1.6">
<text x="124.1" y="35.1">3</text>
<text x="138.2" y="35.1">4</text>
<text x="124.1" y="38.7">5</text>
<text x="124.1" y="40.5">7</text>
<text x="138.2" y="38.7">6</text>
<text x="124.1" y="42.2">2</text>
<text x="138.2" y="42.2">1</text>
<text x="124.1" y="92">3</text>
<text x="124.1" y="95.6">5</text>
<text x="138.2" y="92">4</text>
<text x="138.2" y="95.6">6</text>
<text x="124.1" y="99.1">2</text>
<text x="124.1" y="97.4">7</text>
<text x="138.2" y="99.1">1</text>
</g>
<g font-size="1.6" fill="#004080">
<text x="127.2" y="36.3">VIN</text>
<text x="127.2" y="39.9">GND</text>
<text x="127.2" y="41.7">PAD</text>
<text x="133.9" y="39.9">FB</text>
<text x="134" y="36.3">LX</text>
<text x="127.2" y="43.4">EN</text>
<text x="133.7" y="43.4">NC</text>
<text x="127.2" y="93.2">VIN</text>
<text x="134" y="93.2">LX</text>
<text x="127.2" y="100.3">EN</text>
<text x="127.2" y="96.8">GND</text>
<text x="127.2" y="98.6">PAD</text>
<text x="133.7" y="100.3">NC</text>
<text x="133.9" y="96.8">FB</text>
<text x="111.2" y="146.6">IN1</text>
<text x="111.2" y="148.3">IN2</text>
<text x="116.4" y="147.2" transform="rotate(-90 116.4 147.2)">PG</text>
<text x="118.1" y="147" transform="rotate(-90 118.1 147)">BS</text>
<text x="118.8" y="146.6">LX1</text>
<text x="118.8" y="148.3">LX2</text>
<text x="111.2" y="150.1">IN3</text>
<text x="111.2" y="151.9">IN4</text>
<text x="118.4" y="153.7">OUT</text>
<text x="118.8" y="150.1">LX3</text>
<text x="119.7" y="155.4">FB</text>
<text x="111.2" y="160.8">SCL</text>
<text x="111.2" y="157.2">EN</text>
<text x="119.6" y="160.8">SS</text>
<text x="119.8" y="159">VL</text>
<text x="111.2" y="162.6">SDA</text>
<text x="114.6" y="168" transform="rotate(-90 114.6 168)">GND3</text>
<text x="116.4" y="168" transform="rotate(-90 116.4 168)">GND2</text>
<text x="118.1" y="168" transform="rotate(-90 118.1 168)">GND1</text>
<text x="119.7" y="162.6">FS</text>
<text x="119.9" y="168" transform="rotate(-90 119.9 168)">GND4</text>
</g>
<g font-size="1.5">
<text x="100.1" y="20.7">VDD_SYS_3.3V</text>
<text x="83.6" y="31.7">VDD_5V</text>
<text x="104.9" y="33.4">R0201</text>
<text x="151.2" y="33.4">L2016</text>
<text x="177.8" y="31.7">VCC-DRAM</text>
<text x="88.9" y="44.1">C0402</text>
<text x="133.4" y="47.5">Vfb=0.6V</text>
<text x="160.1" y="42.5">R0402</text>
<text x="174.3" y="47.7">C0402</text>
<text x="85.4" y="51.2">GND</text>
<text x="113.8" y="51.2">GND</text>
<text x="126.3" y="51.1">f=1.5MHz</text>
<text x="154.7" y="58.3">R0402</text>
<text x="179.6" y="54.8">GND</text>
<text x="151.2" y="63.7">GND</text>
<text x="98.3" y="75.8">VDD_SYS_3.3V</text>
<text x="81.8" y="88.6">VDD_5V</text>
<text x="176.2" y="88.2">VDD1V2-SYS</text>
<text x="103.2" y="90.3">R0201</text>
<text x="152.9" y="90.3">L2016</text>
<text x="168.9" y="91.9">SYSTEM 1.2V</text>
<text x="87.2" y="101">C0402</text>
<text x="151.2" y="103">R0402</text>
<text x="183.2" y="104.6">C0402</text>
<text x="83.6" y="108.1">GND</text>
<text x="113.8" y="109.9">GND</text>
<text x="126.3" y="111.5">f=1MHz</text>
<text x="136.9" y="109.7">Vfb=0.6V</text>
<text x="179.6" y="109.9">GND</text>
<text x="144.1" y="127.7">GND</text>
<text x="67.6" y="134.5">VDD_5V</text>
<text x="117" y="143.2" transform="rotate(-90 117 143.2)">1</text>
<text x="120.9" y="140.1">C0201</text>
<text x="218.7" y="140.1">VDD-CPUX</text>
<text x="72.9" y="149">C0402</text>
<text x="85.4" y="147.2">C0402</text>
<text x="94.3" y="147.2">C0201</text>
<text x="108.5" y="145.5">2</text>
<text x="108.5" y="147.2">3</text>
<text x="108.5" y="149">4</text>
<text x="115.3" y="144" transform="rotate(-90 115.3 144)">11</text>
<text x="122.7" y="145.5">6</text>
<text x="122.7" y="147.2">19</text>
<text x="122.7" y="149">20</text>
<text x="136.9" y="149.2">dfe252010p</text>
<text x="108.5" y="150.8">5</text>
<text x="122.7" y="154.3">15</text>
<text x="122.7" y="152.6">16</text>
<text x="69.4" y="156.1">GND</text>
<text x="90.7" y="159.5">I2C address is 0x65</text>
<text x="108.5" y="159.7">9</text>
<text x="108.5" y="161.5">10</text>
<text x="108.5" y="156.1">12</text>
<text x="122.7" y="161.5">13</text>
<text x="122.7" y="159.7">14</text>
<text x="122.7" y="157.9">17</text>
<text x="206.3" y="156.1">C0603</text>
<text x="224.1" y="156.1">C0603</text>
<text x="136.9" y="165">C0201</text>
<text x="145.8" y="163.2">C0402</text>
<text x="160.1" y="165">R0402</text>
<text x="168.9" y="163.2">C0201</text>
<text x="202.7" y="165">GND</text>
<text x="113.5" y="170.7" transform="rotate(-90 113.5 170.7)">18</text>
<text x="115.3" y="169.8" transform="rotate(-90 115.3 169.8)">8</text>
<text x="117" y="169.8" transform="rotate(-90 117 169.8)">7</text>
<text x="118.8" y="170.7" transform="rotate(-90 118.8 170.7)">21</text>
<text x="120.9" y="172.1">QFN21P0_45B3_00X3_00H0_90</text>
<text x="128.1" y="168.6">R0402</text>
<text x="135.2" y="173.9">GND</text>
<text x="144.1" y="173.9">GND</text>
<text x="151.2" y="170.2">Vfb=0.6V</text>
<text x="112.1" y="179.2">GND</text>
<text x="126.3" y="175.7">GND</text>
<text x="160.1" y="175.7">R0402</text>
<text x="158.3" y="182.8">GND</text>
<text x="229.9" y="196.7">NanoPi NEO2 Black</text>
<text x="228.1" y="200.4">Size</text>
<text x="229.9" y="202.2">A3</text>
<text x="235.2" y="200.4">Document Number</text>
<text x="235.2" y="202.2">07:Power-01</text>
<text x="285" y="202.9">1907</text>
<text x="285" y="200.4">Rev</text>
<text x="228.1" y="205.7">Date:</text>
<text x="237.4" y="205.7">Tuesday, October 08, 2019</text>
<text x="263.7" y="205.7">Sheet</text>
<text x="272.6" y="205.7">7</text>
<text x="277.9" y="205.7">of</text>
<text x="283.2" y="205.7">12</text>
</g>
<g font-size="1.5" fill="#000080">
<text x="104.9" y="28.1">R32</text>
<text x="104.9" y="31.7">10K</text>
<text x="126.3" y="31.7">U4</text>
<text x="144.1" y="35.2">L2</text>
<text x="156.5" y="35.2">WPN201610H2R2MT</text>
<text x="90" y="40.6">C133</text>
<text x="156.5" y="38.8">R12</text>
<text x="165.4" y="38.8">150K/1%</text>
<text x="90" y="42.7">4.7uF/10V</text>
<text x="126.3" y="45.9">RT8010GQW</text>
<text x="174.3" y="44.1">C45</text>
<text x="174.3" y="45.9">10uF</text>
<text x="154.7" y="54.8">R14</text>
<text x="154.7" y="56.6">100K/1%</text>
<text x="103.2" y="85">R36</text>
<text x="103.2" y="88.6">10K</text>
<text x="126.3" y="88.6">U17</text>
<text x="145.8" y="92.1">L9</text>
<text x="158.3" y="92.1">WPN201610H2R2MT</text>
<text x="88.3" y="97.5">C134</text>
<text x="88.3" y="99.6">4.7uF/10V</text>
<text x="147.6" y="99.2">R16</text>
<text x="156.5" y="99.2">10K/1%</text>
<text x="182.5" y="99.2">C52</text>
<text x="182.5" y="101.3">10uF/6.3V</text>
<text x="126.3" y="102.8">RT8010GQW</text>
<text x="147.6" y="117">R17</text>
<text x="147.6" y="118.8">10K/1%</text>
<text x="86.5" y="143.7">C137</text>
<text x="94.3" y="143.7">C120</text>
<text x="110.3" y="141.9">U8</text>
<text x="117.4" y="138.3">C123</text>
<text x="126.3" y="138.3">100nF</text>
<text x="74" y="145.5">C136</text>
<text x="74" y="147.6">4.7uF/10V</text>
<text x="86.5" y="145.8">4.7uF/10V 100nF</text>
<text x="135.2" y="145.5">L8</text>
<text x="142.3" y="145.5">DFE252010P-2R2M=P2</text>
<text x="207.4" y="152.6">C127</text>
<text x="207.4" y="154.7">22uF/6.3V</text>
<text x="225.2" y="152.6">C128</text>
<text x="225.2" y="154.7">22uF/6.3V</text>
<text x="138.7" y="161.5">C106</text>
<text x="147.6" y="159.7">C122</text>
<text x="147.6" y="161.5">2.2uF</text>
<text x="160.1" y="159.7">R82</text>
<text x="168.9" y="159.7">C119</text>
<text x="168.9" y="161.5">220pF</text>
<text x="128.1" y="165">R83</text>
<text x="138.7" y="163.2">10nF</text>
<text x="160.1" y="163.2">10K/1%</text>
<text x="103.2" y="170.3">SY8106A</text>
<text x="128.1" y="170.3">44.2K/1%</text>
<text x="160.1" y="170.3">R73</text>
<text x="160.1" y="177.5">12K/1%</text>
</g>
<g font-size="1.5" fill="#f00">
<text x="64" y="57.5">[5]</text>
<text x="67.8" y="57.5">GPIOL9/PWR-DRAM</text>
<text x="55.8" y="114.4">[5,7]</text>
<text x="61" y="114.4">GPIOL8/PWR-STB</text>
<text x="57.6" y="165.9">[5,7]</text>
<text x="62.8" y="165.9">GPIOL8/PWR-STB</text>
<text x="62.9" y="171">[5]</text>
<text x="63.9" y="169.2">[5]</text>
<text x="66.8" y="171">S-TWI-SDA</text>
<text x="67.6" y="169.2">S-TWI-SCK</text>
</g>
<g font-size="1.3">
<text x="30.8" y="1.4">5</text>
<text x="88.8" y="1.4">4</text>
<text x="146.9" y="1.4">3</text>
<text x="204.9" y="1.4">2</text>
<text x="263" y="1.4">1</text>
<text x=".5" y="28.4">D</text>
<text x="292.6" y="28.4">D</text>
<text x=".5" y="79.5">C</text>
<text x="292.6" y="79.5">C</text>
<text x=".5" y="130.6">B</text>
<text x="292.6" y="130.6">B</text>
<text x=".5" y="181.6">A</text>
<text x="292.6" y="181.6">A</text>
<text x="30.8" y="207.5">5</text>
<text x="88.8" y="207.5">4</text>
<text x="146.9" y="207.5">3</text>
<text x="204.9" y="207.5">2</text>
<text x="263" y="207.5">1</text>
</g>
</svg>
